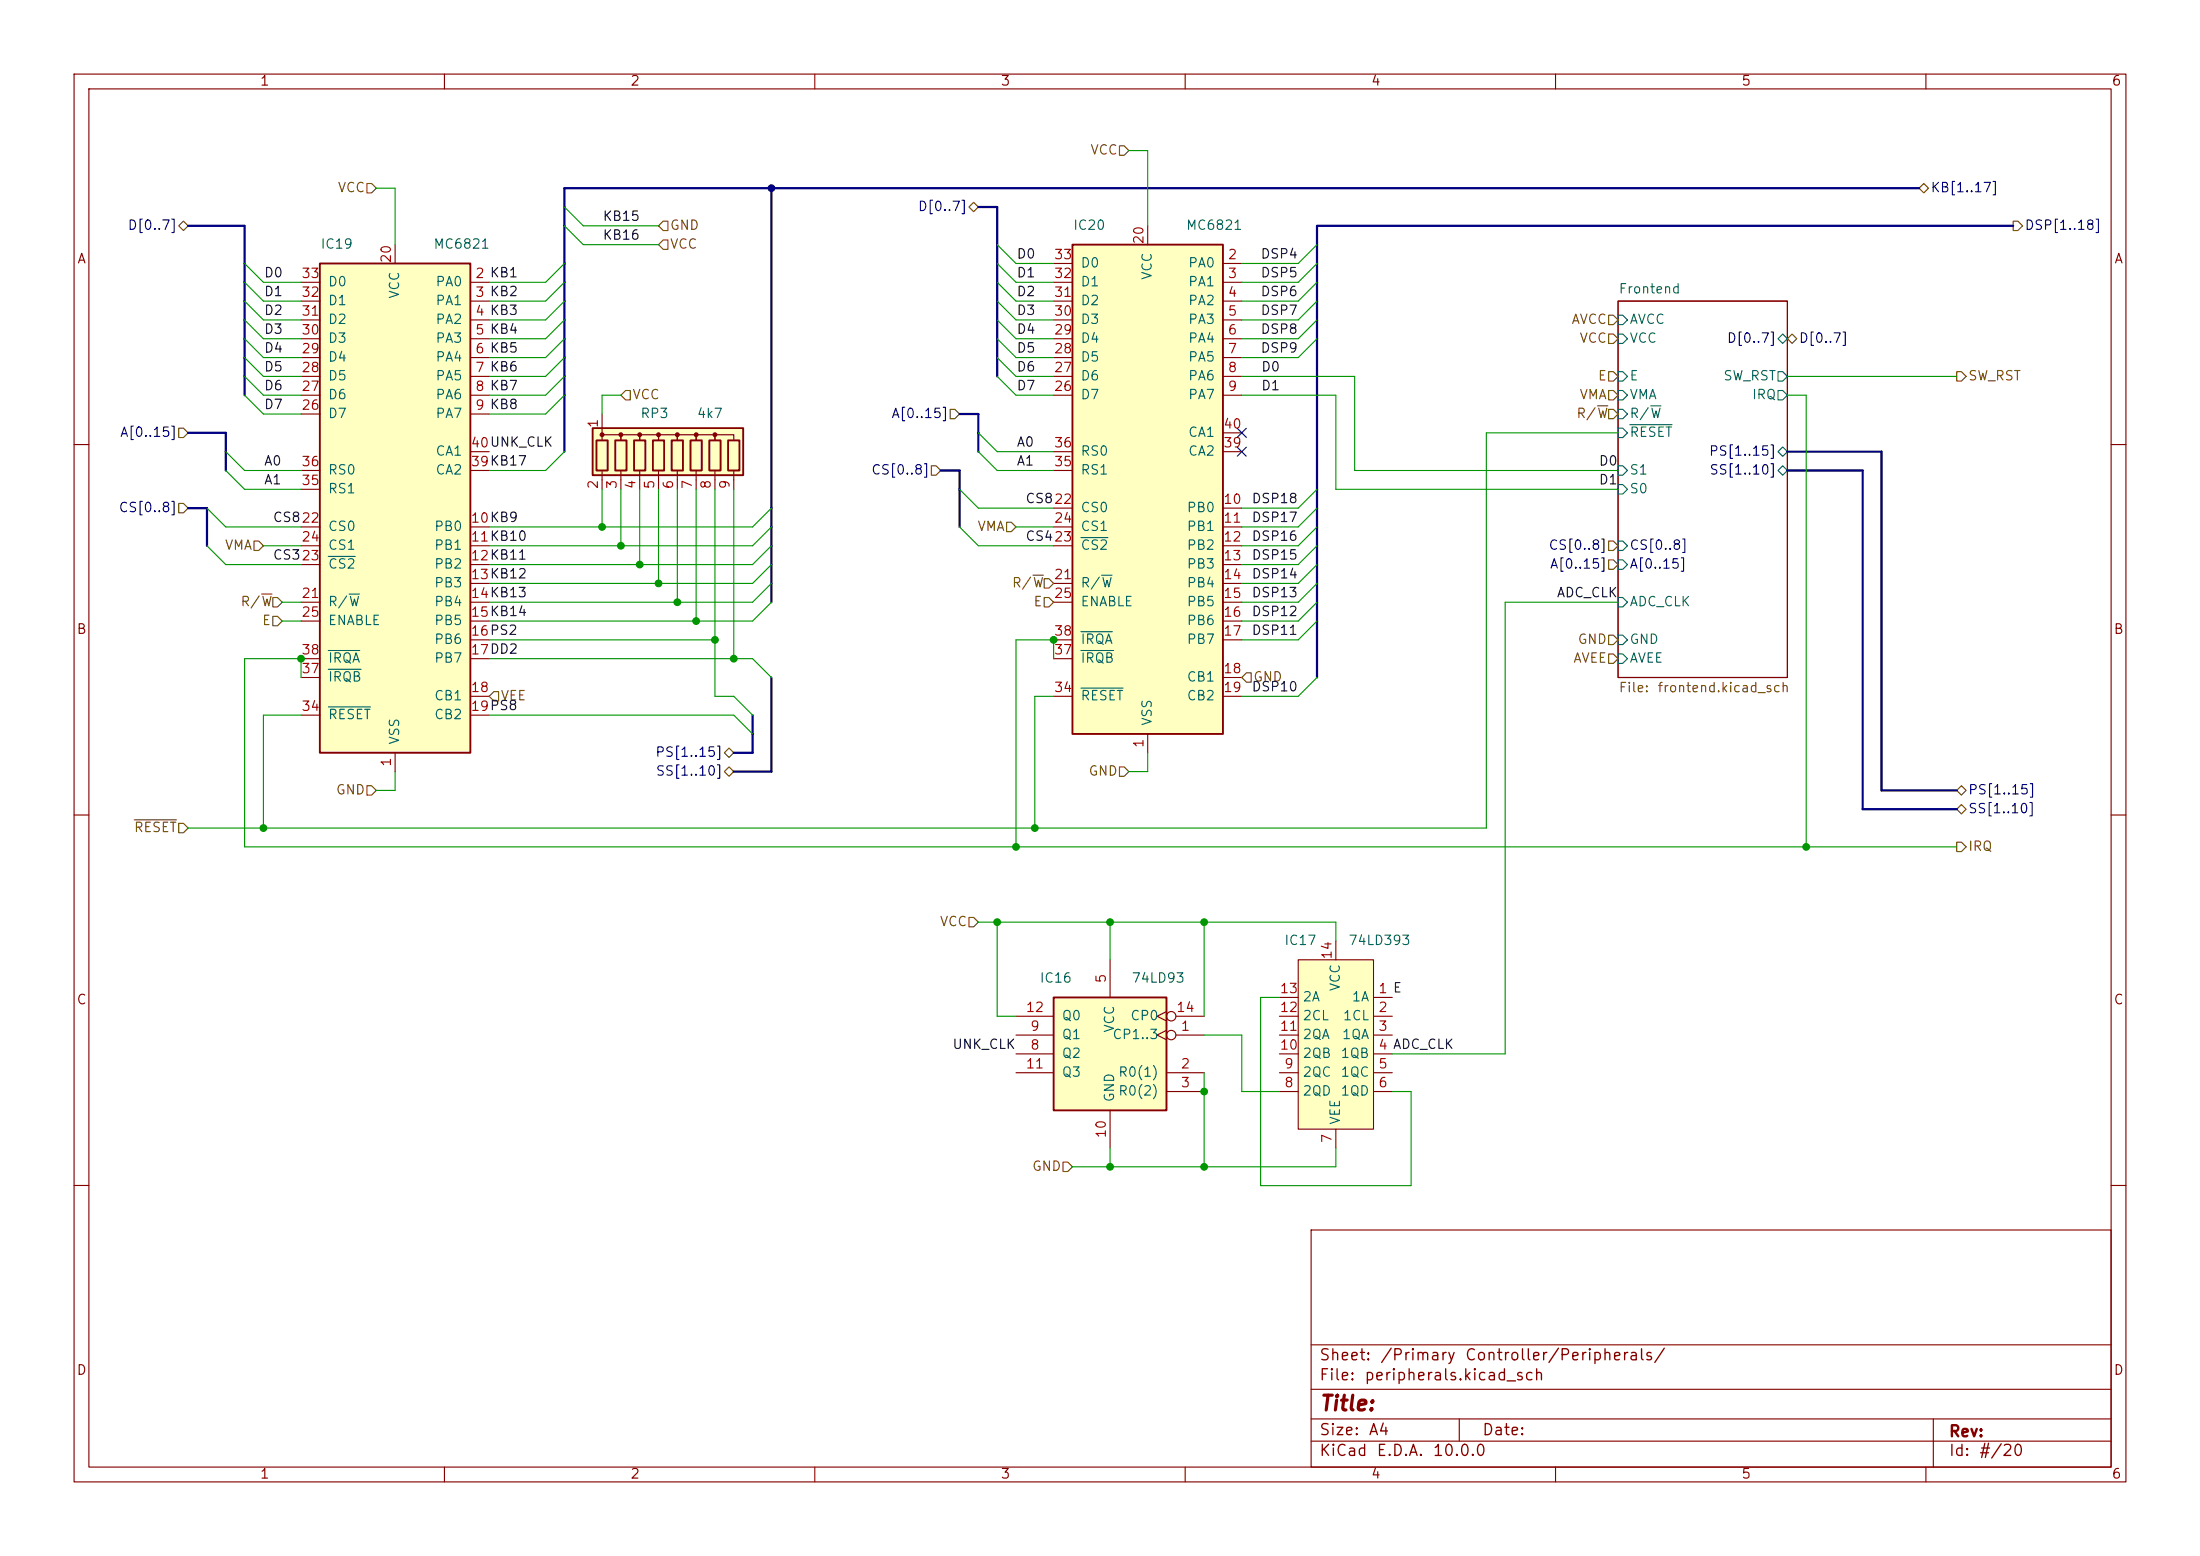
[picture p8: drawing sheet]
<svg xmlns="http://www.w3.org/2000/svg" width="297mm" height="210mm" viewBox="0 0 297 210" stroke-linecap="round" stroke-linejoin="round" font-family="sans-serif">
<g fill="none" stroke="#840000" stroke-width=".15">
<path d="M10 10h277v190h-277zM12 12h273v186h-273zM60 10v2M110 10v2M160 10v2M210 10v2M260 10v2M218.4 40.6h22.9v50.8h-22.9zM10 60h2M285 60h2M10 110h2M285 110h2"/>
<path d="M10 160h2M177 166h108v32h-108zM285 160h2M60 198v2M110 198v2M160 198v2M177 194.5h108M177 191.5h108M177 187.5h108M177 181.5h108M197 191.5v3M210 198v2"/>
<path d="M260 198v2M261 191.5v6.5"/>
</g>
<g fill="none" stroke="#006464" stroke-width=".15">
<path d="M218.4 45.1h.7l.6 .6-.6 .7h-.7zM218.4 42.5h.7l.6 .7-.6 .6h-.7zM218.4 50.2h.7l.6 .6-.6 .6h-.7zM218.4 52.7h.7l.6 .6-.6 .7h-.7zM218.4 55.2h.7l.6 .7-.6 .6h-.7zM218.4 57.8h.7l.6 .6-.6 .7h-.7zM220 57.3h5.7M222.8 54.8h1.4M240 45.7l.7-.6 .6 .6-.6 .7zM240 52.7h.7l.6 .6-.6 .7h-.7zM240 50.2h.7l.6 .6-.6 .6h-.7zM218.4 73h.7l.6 .7-.6 .6h-.7z"/>
<path d="M218.4 75.6h.7l.6 .6-.6 .6h-.7zM218.4 65.4h.7l.6 .6-.6 .7h-.7zM218.4 62.9h.7l.6 .6-.6 .6h-.7zM240 61l.7-.7 .6 .7-.6 .6zM240.7 62.9l.6 .6-.6 .6-.7-.6zM218.4 88.3h.7l.6 .6-.6 .6h-.7zM218.4 85.7h.7l.6 .7-.6 .6h-.7zM218.4 80.6h.7l.6 .7-.6 .6h-.7z"/>
</g>
<path d="M43.2 35.6h20.3v66h-20.3z" fill="#ffffc2"/>
<path d="M43.2 35.6h20.3v66h-20.3z" fill="none" stroke="#840000" stroke-width=".25"/>
<g fill="none" stroke="#840000" stroke-width=".15">
<path d="M40.6 38.1h2.6M53.3 33v2.6M63.5 38.1h2.5M40.6 40.6h2.6M40.6 43.2h2.6M40.6 45.7h2.6M40.6 48.3h2.6M40.6 50.8h2.6M40.6 53.3h2.6M40.6 55.9h2.6M63.5 40.6h2.5M63.5 43.2h2.5"/>
<path d="M63.5 45.7h2.5M63.5 48.3h2.5M63.5 50.8h2.5M63.5 53.3h2.5M63.5 55.9h2.5M40.6 71.1h2.6M40.6 73.7h2.6M40.6 76.2h2.6M40.6 66h2.6M40.6 63.5h2.6M63.5 71.1h2.5M63.5 73.7h2.5"/>
<path d="M63.5 76.2h2.5M63.5 78.7h2.5M63.5 63.5h2.5M63.5 61h2.5M40.6 81.3h2.6M40.6 83.8h2.6M40.6 88.9h2.6M40.6 96.5h2.6M40.6 91.4h2.6M63.5 81.3h2.5M63.5 83.8h2.5M63.5 86.4h2.5"/>
<path d="M63.5 88.9h2.5M63.5 94h2.5M63.5 96.5h2.5M53.3 101.6v2.5"/>
</g>
<path d="M44.3 75.1h3.7M44.3 95.4h5.7M44.3 90.3h4.4M44.3 87.8h4.3M47.1 80.2h1.4" fill="none" stroke="#006464" stroke-width=".15"/>
<path d="M80 57.8h20.3v6.3h-20.3z" fill="#ffffc2"/>
<path d="M80 57.8h20.3v6.3h-20.3zM80.5 59.4h1.5v4.1h-1.5zM83.1 59.4h1.5v4.1h-1.5zM85.6 59.4h1.5v4.1h-1.5zM88.1 59.4h1.6v4.1h-1.6zM90.7 59.4h1.5v4.1h-1.5zM93.2 59.4h1.5v4.1h-1.5zM95.8 59.4h1.5v4.1h-1.5zM98.3 59.4h1.5v4.1h-1.5z" fill="none" stroke="#840000" stroke-width=".25"/>
<g fill="#840000" stroke="#840000" stroke-width=".15">
<circle cx="81.3" cy="58.7" r=".25"/>
<circle cx="83.8" cy="58.7" r=".25"/>
<circle cx="86.4" cy="58.7" r=".25"/>
<circle cx="88.9" cy="58.7" r=".25"/>
<circle cx="91.4" cy="58.7" r=".25"/>
<circle cx="94" cy="58.7" r=".25"/>
<circle cx="96.5" cy="58.7" r=".25"/>
</g>
<path d="M81.3 59.4v-.7h2.5v.7v-.7h2.6v.7v-.7h2.5v.7v-.7h2.5v.7v-.7h2.6v.7v-.7h2.5v.7v-.7h2.6v.7M81.3 55.9v2.5M81.3 63.5v2.5M83.8 63.5v2.5M86.4 63.5v2.5M88.9 63.5v2.5M91.4 63.5v2.5M94 63.5v2.5M96.5 63.5v2.5M99.1 63.5v2.5" fill="none" stroke="#840000" stroke-width=".15"/>
<path d="M142.2 134.6h15.3v15.3h-15.3z" fill="#ffffc2"/>
<path d="M142.2 134.6h15.3v15.3h-15.3z" fill="none" stroke="#840000" stroke-width=".25"/>
<g fill="none" stroke="#840000" stroke-width=".15">
<path d="M137.2 139.7h5M137.2 137.2h5M149.9 129.5v5.1M157.5 139.1l-1.3 .6 1.3 .6M157.5 136.5l-1.3 .7 1.3 .6M158.7 139.7h3.9M158.7 137.2h3.9M137.2 144.8h5M137.2 142.2h5M149.9 149.9v5M157.5 144.8h5.1M157.5 147.3h5.1"/>
<circle cx="158.1" cy="139.7" r=".63"/>
<circle cx="158.1" cy="137.2" r=".63"/>
</g>
<path d="M175.3 129.5h10.1v22.9h-10.1z" fill="#ffffc2"/>
<g fill="none" stroke="#840000" stroke-width=".15">
<path d="M172.7 134.6h2.6M172.7 137.2h2.6M172.7 139.7h2.6M175.3 129.5h10.1v22.9h-10.1zM180.3 127v2.5M185.4 134.6h2.6M185.4 137.2h2.6M185.4 139.7h2.6M172.7 142.2h2.6M172.7 144.8h2.6M172.7 147.3h2.6M180.3 152.4v2.5"/>
<path d="M185.4 142.2h2.6M185.4 144.8h2.6M185.4 147.3h2.6"/>
</g>
<path d="M144.8 33h20.3v66.1h-20.3z" fill="#ffffc2"/>
<path d="M144.8 33h20.3v66.1h-20.3z" fill="none" stroke="#840000" stroke-width=".25"/>
<g fill="none" stroke="#840000" stroke-width=".15">
<path d="M142.2 35.6h2.6M142.2 38.1h2.6M154.9 30.5v2.5M165.1 35.6h2.5M165.1 38.1h2.5M142.2 40.6h2.6M142.2 43.2h2.6M142.2 45.7h2.6M142.2 48.3h2.6M142.2 50.8h2.6M142.2 53.3h2.6M165.1 40.6h2.5"/>
<path d="M165.1 43.2h2.5M165.1 45.7h2.5M165.1 48.3h2.5M165.1 50.8h2.5M165.1 53.3h2.5M165.1 58.4h2.5M142.2 68.6h2.6M142.2 71.1h2.6M142.2 73.7h2.6M142.2 78.7h2.6M142.2 63.5h2.6M142.2 61h2.6"/>
<path d="M165.1 68.6h2.5M165.1 71.1h2.5M165.1 73.7h2.5M165.1 76.2h2.5M165.1 78.7h2.5M165.1 61h2.5M142.2 81.3h2.6M142.2 86.4h2.6M142.2 94h2.6M142.2 88.9h2.6M154.9 99.1v2.5M165.1 81.3h2.5"/>
<path d="M165.1 83.8h2.5M165.1 86.4h2.5M165.1 91.4h2.5M165.1 94h2.5"/>
</g>
<path d="M145.9 72.6h3.7M148.7 77.6h1.4M145.9 92.9h5.7M145.9 87.8h4.4M145.9 85.3h4.3" fill="none" stroke="#006464" stroke-width=".15"/>
<g fill="none" stroke="#725600" stroke-width=".15">
<path d="M151.1 19.7h.7l.6 .6-.6 .7h-.7zM24.1 30.5l.7-.7 .6 .7-.6 .6zM49.5 24.8h.7l.6 .6-.6 .6h-.7zM88.9 33l.6-.6h.7v1.3h-.7zM88.9 30.5l.6-.7h.7v1.3h-.7zM130.8 27.9l.6-.6 .7 .6-.7 .7zM259.1 25.4l.6-.6 .6 .6-.6 .6zM271.8 29.8h.6l.6 .7-.6 .6h-.6zM24.1 57.8h.7l.6 .6-.6 .7h-.7zM84.5 52.7h.6v1.3h-.6l-.7-.7zM128.3 55.2h.6l.6 .7-.6 .6h-.6zM215.7 54.8h1.4"/>
<path d="M217.2 52.7h.6l.6 .6-.6 .7h-.6zM217.2 50.2h.6l.6 .6-.6 .6h-.6zM217.2 55.2h.6l.6 .7-.6 .6h-.6zM217.2 45.1h.6l.6 .6-.6 .7h-.6zM217.2 42.5h.6l.6 .7-.6 .6h-.6zM241.3 45.7l.6-.6 .7 .6-.7 .7zM264.2 50.2h.6l.6 .6-.6 .6h-.6zM24.1 67.9h.7l.6 .7-.6 .6h-.7zM34.3 73h.6l.7 .7-.7 .6h-.6zM125.7 62.9h.7l.6 .6-.6 .6h-.7zM135.9 70.5h.6l.7 .6-.7 .7h-.6zM139.5 77.6h1.4"/>
<path d="M141 78.1h.6l.6 .6-.6 .7h-.6zM217.2 75.6h.6l.6 .6-.6 .6h-.6zM217.2 73h.6l.6 .7-.6 .6h-.6zM35.3 80.2h1.4M36.8 80.6h.7l.6 .7-.6 .6h-.7zM36.8 83.2h.7l.6 .6-.6 .7h-.7zM66.7 93.3h.6v1.3h-.6l-.7-.6zM141 80.6h.6l.6 .7-.6 .6h-.6zM168.3 90.8h.6v1.3h-.6l-.7-.7zM217.2 85.7h.6l.6 .7-.6 .6h-.6zM217.2 88.3h.6l.6 .6-.6 .6h-.6zM18.1 110.7h5.7"/>
<path d="M24.1 111.1h.7l.6 .7-.6 .6h-.7zM49.5 106h.7l.6 .7-.6 .6h-.7zM97.8 101.6l.6-.6 .7 .6-.7 .6zM97.8 104.1l.6-.6 .7 .6-.7 .7zM151.1 103.5h.7l.6 .6-.6 .7h-.7zM264.2 106.7l.6-.7 .6 .7-.6 .6zM264.2 109.2l.6-.6 .6 .6-.6 .7zM264.2 113.7h.6l.6 .6-.6 .6h-.6zM130.8 123.8h.6l.7 .7-.7 .6h-.6zM143.5 156.8h.6l.7 .7-.7 .6h-.6z"/>
</g>
<g fill="none" stroke="#000084" stroke-width=".3">
<path d="M25.4 30.5h7.6v22.8M104.1 25.4v55.9M132.1 27.9h2.5v22.9M259.1 25.4h-182.9v35.6M271.8 30.5h-94v60.9M25.4 58.4h5.1v5.1M129.5 55.9h2.6v5.1M25.4 68.6h2.5v5.1M127 63.5h2.5v7.6M241.3 61h12.7v45.7h10.2M241.3 63.5h10.2v45.7h12.7M101.6 96.5v5.1h-2.5"/>
<path d="M104.1 91.4v12.7h-5"/>
</g>
<g fill="none" stroke="#009600" stroke-width=".15">
<path d="M33 35.6l2.6 2.5h5M33 38.1l2.6 2.5h5M50.8 25.4h2.5v7.6M76.2 35.6l-2.5 2.5h-7.7M76.2 38.1l-2.5 2.5h-7.7M76.2 30.5l2.5 2.5h10.2M76.2 27.9l2.5 2.6h10.2M134.6 35.6l2.6 2.5h5M134.6 38.1l2.6 2.5h5M134.6 33l2.6 2.6h5M152.4 20.3h2.5v10.2M177.8 35.6l-2.5 2.5h-7.7"/>
<path d="M177.8 38.1l-2.5 2.5h-7.7M177.8 33l-2.5 2.6h-7.7M33 45.7l2.6 2.6h5M33 40.6l2.6 2.6h5M33 50.8l2.6 2.5h5M33 48.3l2.6 2.5h5M33 43.2l2.6 2.5h5M33 53.3l2.6 2.6h5M76.2 45.7l-2.5 2.6h-7.7M76.2 40.6l-2.5 2.6h-7.7M76.2 50.8l-2.5 2.5h-7.7M76.2 48.3l-2.5 2.5h-7.7"/>
<path d="M76.2 43.2l-2.5 2.5h-7.7M76.2 53.3l-2.5 2.6h-7.7M83.8 53.3h-2.5v2.6M132.1 58.4l2.5 2.6h7.6M134.6 45.7l2.6 2.6h5M134.6 40.6l2.6 2.6h5M134.6 50.8l2.6 2.5h5M134.6 48.3l2.6 2.5h5M134.6 43.2l2.6 2.5h5M167.6 53.3h12.7v12.7h38.1M167.6 50.8h15.3v12.7h35.5M177.8 45.7l-2.5 2.6h-7.7"/>
<path d="M177.8 40.6l-2.5 2.6h-7.7M177.8 43.2l-2.5 2.5h-7.7M218.4 58.4h-17.7v53.4h-175.3M241.3 53.3h2.5v61M241.3 50.8h22.9M27.9 68.6l2.6 2.5h10.1M27.9 73.7l2.6 2.5h10.1M30.5 61l2.5 2.5h7.6M30.5 63.5l2.5 2.5h7.6M35.6 73.7h5M76.2 61l-2.5 2.5h-7.7M81.3 66v5.1"/>
<path d="M83.8 66v7.7M86.4 66v10.2M88.9 66v12.7M91.4 66v15.3M94 66v17.8M96.5 66v28h2.6l2.5 2.5M99.1 66v22.9M104.1 68.6l-2.5 2.5h-35.6M104.1 78.7l-2.5 2.6h-35.6M104.1 76.2l-2.5 2.5h-35.6M104.1 73.7l-2.5 2.5h-35.6M104.1 71.1l-2.5 2.6h-35.6"/>
<path d="M129.5 66l2.6 2.6h10.1M129.5 71.1l2.6 2.6h10.1M132.1 61l2.5 2.5h7.6M137.2 71.1h5M177.8 68.6l-2.5 2.5h-7.7M177.8 78.7l-2.5 2.6h-7.7M177.8 66l-2.5 2.6h-7.7M177.8 76.2l-2.5 2.5h-7.7M177.8 73.7l-2.5 2.5h-7.7M177.8 71.1l-2.5 2.6h-7.7M38.1 81.3h2.5M38.1 83.8h2.5"/>
<path d="M40.6 96.5h-5v15.3M40.6 91.4v-2.5h-7.6v25.4h231.2M66 96.5h33.1l2.5 2.6M66 88.9h35.6l2.5 2.5M66 86.4h30.5M104.1 81.3l-2.5 2.5h-35.6M142.2 94h-2.5v17.8M142.2 88.9v-2.5h-5v27.9M177.8 81.3l-2.5 2.5h-7.7M177.8 91.4l-2.5 2.6h-7.7M177.8 83.8l-2.5 2.6h-7.7M218.4 81.3h-15.2v60.9h-15.2"/>
<path d="M53.3 104.1v2.6h-2.5M154.9 101.6v2.5h-2.5M132.1 124.5h48.2v2.5M134.6 124.5v12.7h2.6M149.9 124.5v5M162.6 124.5v12.7M162.6 139.7h5v7.6h5.1M172.7 134.6h-2.5v25.4h20.3v-12.7h-2.5M149.9 154.9v2.6M162.6 144.8v12.7M180.3 154.9v2.6h-35.5"/>
</g>
<path d="M167 57.8l1.2 1.2M168.2 57.8l-1.2 1.2M167 60.4l1.2 1.2M168.2 60.4l-1.2 1.2" fill="none" stroke="#000084" stroke-width=".15"/>
<g fill="#009600" stroke="#009600" stroke-width=".14">
<circle cx="86.4" cy="76.2" r=".46"/>
<circle cx="88.9" cy="78.7" r=".46"/>
<circle cx="96.5" cy="86.4" r=".46"/>
<circle cx="99.1" cy="88.9" r=".46"/>
<circle cx="137.2" cy="114.3" r=".46"/>
<circle cx="139.7" cy="111.8" r=".46"/>
<circle cx="83.8" cy="73.7" r=".46"/>
<circle cx="81.3" cy="71.1" r=".46"/>
<circle cx="91.4" cy="81.3" r=".46"/>
<circle cx="94" cy="83.8" r=".46"/>
<circle cx="35.6" cy="111.8" r=".46"/>
<circle cx="40.6" cy="88.9" r=".46"/>
<circle cx="162.6" cy="124.5" r=".46"/>
<circle cx="243.8" cy="114.3" r=".46"/>
<circle cx="149.9" cy="124.5" r=".46"/>
<circle cx="134.6" cy="124.5" r=".46"/>
<circle cx="162.6" cy="147.3" r=".46"/>
<circle cx="149.9" cy="157.5" r=".46"/>
<circle cx="162.6" cy="157.5" r=".46"/>
<circle cx="142.2" cy="86.4" r=".46"/>
</g>
<circle cx="104.1" cy="25.4" r=".46" fill="#000084" stroke="#000084" stroke-width=".14"/>
<text font-size="2" fill="#840000" x="178" y="190.9">Title:</text>
<g font-size="1.5" fill="#840000">
<text x="178" y="184">Sheet:</text>
<text x="186.2" y="184">/Primary</text>
<text x="197.7" y="184">Controller/Peripherals/</text>
<text x="178" y="186.7">File:</text>
<text x="184.1" y="186.7">peripherals.kicad_sch</text>
<text x="178" y="196.9">KiCad</text>
<text x="178" y="194.1">Size:</text>
<text x="184.7" y="194.1">A4</text>
<text x="185.7" y="196.9">E.D.A.</text>
<text x="193.3" y="196.9">10.0.0</text>
<text x="200" y="194.1">Date:</text>
<text x="263" y="194.3">Rev:</text>
<text x="263" y="196.9">Id:</text>
<text x="267.1" y="196.9">#/20</text>
</g>
<g font-size="1.3" fill="#840000">
<text x="35" y="11.9">1</text>
<text x="85" y="11.9">2</text>
<text x="135" y="11.9">3</text>
<text x="185" y="11.9">4</text>
<text x="235" y="11.9">5</text>
<text x="285" y="11.9">6</text>
<text x="10.3" y="35.9">A</text>
<text x="285.3" y="35.9">A</text>
<text x="10.3" y="85.9">B</text>
<text x="285.3" y="85.9">B</text>
<text x="10.3" y="135.9">C</text>
<text x="285.3" y="135.9">C</text>
<text x="10.3" y="185.9">D</text>
<text x="285.3" y="185.9">D</text>
<text x="35" y="199.9">1</text>
<text x="85" y="199.9">2</text>
<text x="135" y="199.9">3</text>
<text x="185" y="199.9">4</text>
<text x="235" y="199.9">5</text>
<text x="285" y="199.9">6</text>
</g>
<g font-size="1.3" fill="#725600">
<text x="147.1" y="21.2">VCC</text>
<text x="45.5" y="26.3">VCC</text>
<text x="90.4" y="33.9">VCC</text>
<text x="90.4" y="31.3">GND</text>
<text x="212.1" y="44">AVCC</text>
<text x="213.1" y="46.6">VCC</text>
<text x="215.6" y="51.7">E</text>
<text x="265.6" y="51.7">SW_RST</text>
<text x="85.3" y="54.2">VCC</text>
<text x="212.7" y="56.7">R/W</text>
<text x="213.1" y="54.2">VMA</text>
<text x="131.9" y="72">VMA</text>
<text x="30.3" y="74.5">VMA</text>
<text x="32.4" y="82.1">R/W</text>
<text x="136.5" y="79.6">R/W</text>
<text x="139.4" y="82.1">E</text>
<text x="35.3" y="84.7">E</text>
<text x="212.3" y="89.8">AVEE</text>
<text x="212.9" y="87.2">GND</text>
<text x="67.5" y="94.8">VEE</text>
<text x="169.1" y="92.3">GND</text>
<text x="218.4" y="93.8">File:</text>
<text x="223.7" y="93.8">frontend.kicad_sch</text>
<text x="45.3" y="107.5">GND</text>
<text x="146.9" y="105">GND</text>
<text x="18" y="112.6">RESET</text>
<text x="265.6" y="115.2">IRQ</text>
<text x="126.8" y="125.3">VCC</text>
<text x="139.2" y="158.3">GND</text>
</g>
<g font-size="1.3" fill="#000084">
<text x="123.8" y="28.8">D[0..7]</text>
<text x="260.5" y="26.3">KB[1..17]</text>
<text x="17.1" y="31.3">D[0..7]</text>
<text x="273.2" y="31.3">DSP[1..18]</text>
<text x="233" y="46.6">D[0..7]</text>
<text x="242.8" y="46.6">D[0..7]</text>
<text x="16.1" y="59.3">A[0..15]</text>
<text x="120.3" y="56.7">A[0..15]</text>
<text x="117.5" y="64.4">CS[0..8]</text>
<text x="230.6" y="61.8">PS[1..15]</text>
<text x="230.7" y="64.4">SS[1..10]</text>
<text x="15.9" y="69.4">CS[0..8]</text>
<text x="209" y="74.5">CS[0..8]</text>
<text x="209.2" y="77.1">A[0..15]</text>
<text x="219.9" y="74.5">CS[0..8]</text>
<text x="219.9" y="77.1">A[0..15]</text>
<text x="88.4" y="102.5">PS[1..15]</text>
<text x="88.4" y="105">SS[1..10]</text>
<text x="265.6" y="107.5">PS[1..15]</text>
<text x="265.6" y="110.1">SS[1..10]</text>
</g>
<g font-size="1.3" fill="#006464">
<text x="43.2" y="33.9">IC19</text>
<text x="58.4" y="33.9">MC6821</text>
<text x="144.8" y="31.3">IC20</text>
<text x="160" y="31.3">MC6821</text>
<text x="44.2" y="41.5">D1</text>
<text x="44.2" y="39">D0</text>
<text x="54.2" y="40.4" transform="rotate(-90 54.2 40.4)">VCC</text>
<text x="58.7" y="39">PA0</text>
<text x="58.7" y="41.5">PA1</text>
<text x="145.8" y="41.5">D2</text>
<text x="145.8" y="39">D1</text>
<text x="145.8" y="36.4">D0</text>
<text x="155.8" y="37.9" transform="rotate(-90 155.8 37.9)">VCC</text>
<text x="160.3" y="36.4">PA0</text>
<text x="160.3" y="39">PA1</text>
<text x="160.3" y="41.5">PA2</text>
<text x="218.4" y="39.9">Frontend</text>
<text x="44.2" y="46.6">D3</text>
<text x="44.2" y="44">D2</text>
<text x="58.7" y="44">PA2</text>
<text x="58.7" y="46.6">PA3</text>
<text x="145.8" y="46.6">D4</text>
<text x="145.8" y="44">D3</text>
<text x="160.3" y="44">PA3</text>
<text x="160.3" y="46.6">PA4</text>
<text x="219.9" y="46.6">VCC</text>
<text x="219.9" y="44">AVCC</text>
<text x="44.2" y="51.7">D5</text>
<text x="44.2" y="49.1">D4</text>
<text x="58.7" y="49.1">PA4</text>
<text x="58.7" y="51.7">PA5</text>
<text x="145.8" y="51.7">D6</text>
<text x="145.8" y="49.1">D5</text>
<text x="160.3" y="49.1">PA5</text>
<text x="160.3" y="51.7">PA6</text>
<text x="219.9" y="51.7">E</text>
<text x="232.6" y="51.7">SW_RST</text>
<text x="44.2" y="56.7">D7</text>
<text x="44.2" y="54.2">D6</text>
<text x="58.7" y="54.2">PA6</text>
<text x="58.7" y="56.7">PA7</text>
<text x="86.4" y="56.7">RP3</text>
<text x="94" y="56.7">4k7</text>
<text x="145.8" y="54.2">D7</text>
<text x="160.3" y="54.2">PA7</text>
<text x="160.3" y="59.3">CA1</text>
<text x="219.9" y="54.2">VMA</text>
<text x="219.9" y="56.7">R/W</text>
<text x="219.9" y="59.3">RESET</text>
<text x="236.4" y="54.2">IRQ</text>
<text x="44.2" y="64.4">RS0</text>
<text x="58.7" y="64.4">CA2</text>
<text x="58.7" y="61.8">CA1</text>
<text x="145.8" y="64.4">RS1</text>
<text x="145.8" y="61.8">RS0</text>
<text x="160.3" y="61.8">CA2</text>
<text x="219.9" y="64.4">S1</text>
<text x="44.2" y="72">CS0</text>
<text x="44.2" y="66.9">RS1</text>
<text x="58.5" y="72">PB0</text>
<text x="145.8" y="69.4">CS0</text>
<text x="145.8" y="72">CS1</text>
<text x="160.1" y="69.4">PB0</text>
<text x="160.1" y="72">PB1</text>
<text x="219.9" y="66.9">S0</text>
<text x="44.2" y="77.1">CS2</text>
<text x="44.2" y="74.5">CS1</text>
<text x="58.5" y="74.5">PB1</text>
<text x="58.5" y="77.1">PB2</text>
<text x="145.8" y="74.5">CS2</text>
<text x="160.1" y="74.5">PB2</text>
<text x="160.1" y="77.1">PB3</text>
<text x="44.2" y="82.1">R/W</text>
<text x="58.5" y="79.6">PB3</text>
<text x="58.5" y="82.1">PB4</text>
<text x="145.8" y="79.6">R/W</text>
<text x="145.8" y="82.1">ENABLE</text>
<text x="160.1" y="79.6">PB4</text>
<text x="160.1" y="82.1">PB5</text>
<text x="219.9" y="82.1">ADC_CLK</text>
<text x="44.2" y="84.7">ENABLE</text>
<text x="44.2" y="89.8">IRQA</text>
<text x="58.5" y="84.7">PB5</text>
<text x="58.5" y="87.2">PB6</text>
<text x="58.5" y="89.8">PB7</text>
<text x="145.8" y="89.8">IRQB</text>
<text x="145.8" y="87.2">IRQA</text>
<text x="160.1" y="84.7">PB6</text>
<text x="160.1" y="87.2">PB7</text>
<text x="219.9" y="89.8">AVEE</text>
<text x="219.9" y="87.2">GND</text>
<text x="44.2" y="92.3">IRQB</text>
<text x="58.5" y="94.8">CB1</text>
<text x="145.8" y="94.8">RESET</text>
<text x="160.1" y="92.3">CB1</text>
<text x="160.1" y="94.8">CB2</text>
<text x="44.2" y="97.4">RESET</text>
<text x="54.2" y="100.6" transform="rotate(-90 54.2 100.6)">VSS</text>
<text x="58.5" y="97.4">CB2</text>
<text x="155.8" y="98" transform="rotate(-90 155.8 98)">VSS</text>
<text x="173.3" y="127.9">IC17</text>
<text x="181.9" y="127.9">74LD393</text>
<text x="140.3" y="132.9">IC16</text>
<text x="152.7" y="132.9">74LD93</text>
<text x="175.8" y="135.5">2A</text>
<text x="181.2" y="133.9" transform="rotate(-90 181.2 133.9)">VCC</text>
<text x="182.4" y="135.5">1A</text>
<text x="143.3" y="143.1">Q2</text>
<text x="143.3" y="140.6">Q1</text>
<text x="143.3" y="138">Q0</text>
<text x="150.1" y="140.6">CP1..3</text>
<text x="150.7" y="139.5" transform="rotate(-90 150.7 139.5)">VCC</text>
<text x="152.5" y="138">CP0</text>
<text x="175.8" y="143.1">2QB</text>
<text x="175.8" y="140.6">2QA</text>
<text x="175.8" y="138">2CL</text>
<text x="180.9" y="143.1">1QB</text>
<text x="181.1" y="140.6">1QA</text>
<text x="181.2" y="138">1CL</text>
<text x="143.3" y="145.6">Q3</text>
<text x="150.7" y="148.8" transform="rotate(-90 150.7 148.8)">GND</text>
<text x="150.9" y="145.6">R0(1)</text>
<text x="150.9" y="148.2">R0(2)</text>
<text x="175.8" y="148.2">2QD</text>
<text x="175.8" y="145.6">2QC</text>
<text x="180.9" y="145.6">1QC</text>
<text x="180.9" y="148.2">1QD</text>
<text x="181.2" y="151.9" transform="rotate(-90 181.2 151.9)">VEE</text>
</g>
<g font-size="1.3" fill="#a90000">
<text x="53.1" y="35.6" transform="rotate(-90 53.1 35.6)">20</text>
<text x="142.2" y="35.3">33</text>
<text x="154.7" y="33.1" transform="rotate(-90 154.7 33.1)">20</text>
<text x="165.7" y="35.3">2</text>
<text x="40.6" y="40.4">32</text>
<text x="40.6" y="37.8">33</text>
<text x="64.1" y="37.8">2 KB1</text>
<text x="64.1" y="40.4">3 KB2</text>
<text x="142.2" y="40.4">31</text>
<text x="142.2" y="37.8">32</text>
<text x="165.7" y="37.8">3</text>
<text x="165.7" y="40.4">4</text>
<text x="40.6" y="45.5">30</text>
<text x="40.6" y="42.9">31</text>
<text x="64.1" y="42.9">4 KB3</text>
<text x="64.1" y="45.5">5 KB4</text>
<text x="142.2" y="45.5">29</text>
<text x="142.2" y="42.9">30</text>
<text x="165.7" y="42.9">5</text>
<text x="165.7" y="45.5">6</text>
<text x="40.6" y="53.1">27</text>
<text x="40.6" y="50.5">28</text>
<text x="40.6" y="48">29</text>
<text x="64.1" y="48">6 KB5</text>
<text x="64.1" y="50.5">7 KB6</text>
<text x="64.1" y="53.1">8 KB7</text>
<text x="142.2" y="53.1">26</text>
<text x="142.2" y="50.5">27</text>
<text x="142.2" y="48">28</text>
<text x="165.7" y="48">7</text>
<text x="165.7" y="50.5">8</text>
<text x="165.7" y="53.1">9</text>
<text x="40.6" y="55.6">26</text>
<text x="64.1" y="55.6">9 KB8</text>
<text x="81" y="57.9" transform="rotate(-90 81 57.9)">1</text>
<text x="165.1" y="58.2">40</text>
<text x="40.6" y="65.8">35</text>
<text x="40.6" y="63.2">36</text>
<text x="63.5" y="63.2">39KB17</text>
<text x="63.5" y="60.7">40UNK_CLK</text>
<text x="142.2" y="63.2">35</text>
<text x="142.2" y="60.7">36</text>
<text x="165.1" y="60.7">39</text>
<text x="63.5" y="70.9">10KB9</text>
<text x="81" y="66.1" transform="rotate(-90 81 66.1)">2</text>
<text x="83.6" y="66.1" transform="rotate(-90 83.6 66.1)">3</text>
<text x="86.1" y="66.1" transform="rotate(-90 86.1 66.1)">4</text>
<text x="88.6" y="66.1" transform="rotate(-90 88.6 66.1)">5</text>
<text x="91.2" y="66.1" transform="rotate(-90 91.2 66.1)">6</text>
<text x="93.7" y="66.1" transform="rotate(-90 93.7 66.1)">7</text>
<text x="96.3" y="66.1" transform="rotate(-90 96.3 66.1)">8</text>
<text x="98.8" y="66.1" transform="rotate(-90 98.8 66.1)">9</text>
<text x="142.2" y="70.9">24</text>
<text x="165.1" y="68.3">10</text>
<text x="165.1" y="70.9">11</text>
<text x="40.6" y="73.4">24</text>
<text x="63.5" y="73.4">11KB10</text>
<text x="63.5" y="75.9">12KB11</text>
<text x="165.1" y="73.4">12</text>
<text x="165.1" y="75.9">13</text>
<text x="40.6" y="81">21</text>
<text x="40.6" y="83.6">25</text>
<text x="63.5" y="78.5">13KB12</text>
<text x="63.5" y="81">14KB13</text>
<text x="63.5" y="83.6">15KB14</text>
<text x="142.2" y="78.5">21</text>
<text x="142.2" y="81">25</text>
<text x="165.1" y="78.5">14</text>
<text x="165.1" y="81">15</text>
<text x="165.1" y="83.6">16</text>
<text x="40.6" y="88.6">38</text>
<text x="63.5" y="86.1">16PS2</text>
<text x="63.5" y="88.6">17DD2</text>
<text x="142.2" y="88.6">37</text>
<text x="142.2" y="86.1">38</text>
<text x="165.1" y="86.1">17</text>
<text x="40.6" y="91.2">37</text>
<text x="63.5" y="93.7">18</text>
<text x="142.2" y="93.7">34</text>
<text x="165.1" y="91.2">18</text>
<text x="165.1" y="93.7">19</text>
<text x="40.6" y="96.3">34</text>
<text x="63.5" y="96.3">19PS8</text>
<text x="154.7" y="101" transform="rotate(-90 154.7 101)">1</text>
<text x="53.1" y="103.6" transform="rotate(-90 53.1 103.6)">1</text>
<text x="180.1" y="129.6" transform="rotate(-90 180.1 129.6)">14</text>
<text x="138.4" y="136.9">12</text>
<text x="149.6" y="132.8" transform="rotate(-90 149.6 132.8)">5</text>
<text x="158.7" y="136.9">14</text>
<text x="172.7" y="136.9">12</text>
<text x="172.7" y="134.4">13</text>
<text x="186" y="134.4">1 E</text>
<text x="186" y="136.9">2</text>
<text x="139" y="142">8</text>
<text x="139" y="139.4">9</text>
<text x="159.3" y="139.4">1</text>
<text x="172.7" y="142">10</text>
<text x="172.7" y="139.4">11</text>
<text x="186" y="139.4">3</text>
<text x="186" y="142">4 ADC_CLK</text>
<text x="138.4" y="144.5">11</text>
<text x="159.3" y="144.5">2</text>
<text x="159.3" y="147.1">3</text>
<text x="173.3" y="147.1">8</text>
<text x="173.3" y="144.5">9</text>
<text x="186" y="144.5">5</text>
<text x="186" y="147.1">6</text>
<text x="149.6" y="153.7" transform="rotate(-90 149.6 153.7)">10</text>
<text x="180.1" y="154.4" transform="rotate(-90 180.1 154.4)">7</text>
</g>
<g font-size="1.3" fill="#0f0f0f">
<text x="81.3" y="30.1">KB15</text>
<text x="81.3" y="32.7">KB16</text>
<text x="137.2" y="35.2">D0</text>
<text x="170.1" y="35.2">DSP4</text>
<text x="35.6" y="40.3">D1</text>
<text x="35.6" y="37.8">D0</text>
<text x="137.2" y="37.8">D1</text>
<text x="137.2" y="40.3">D2</text>
<text x="170.1" y="40.3">DSP6</text>
<text x="170.1" y="37.8">DSP5</text>
<text x="35.6" y="42.8">D2</text>
<text x="35.6" y="47.9">D4</text>
<text x="35.6" y="45.4">D3</text>
<text x="137.2" y="42.8">D3</text>
<text x="137.2" y="47.9">D5</text>
<text x="137.2" y="45.4">D4</text>
<text x="170.1" y="47.9">DSP9</text>
<text x="170.1" y="42.8">DSP7</text>
<text x="170.1" y="45.4">DSP8</text>
<text x="35.6" y="50.5">D5</text>
<text x="35.6" y="53">D6</text>
<text x="137.2" y="53">D7</text>
<text x="137.2" y="50.5">D6</text>
<text x="170.2" y="53">D1</text>
<text x="170.2" y="50.5">D0</text>
<text x="35.6" y="55.5">D7</text>
<text x="35.6" y="63.2">A0</text>
<text x="35.6" y="65.7">A1</text>
<text x="137.2" y="63.2">A1</text>
<text x="137.2" y="60.6">A0</text>
<text x="215.8" y="65.7">D1</text>
<text x="215.8" y="63.2">D0</text>
<text x="36.7" y="70.8">CS822</text>
<text x="138.3" y="68.2">CS822</text>
<text x="168.9" y="70.8">DSP17</text>
<text x="168.9" y="68.2">DSP18</text>
<text x="36.7" y="75.9">CS323</text>
<text x="138.3" y="73.3">CS423</text>
<text x="168.9" y="73.3">DSP16</text>
<text x="168.9" y="75.9">DSP15</text>
<text x="168.9" y="83.5">DSP12</text>
<text x="168.9" y="80.9">DSP13</text>
<text x="168.9" y="78.4">DSP14</text>
<text x="210.1" y="80.9">ADC_CLK</text>
<text x="168.9" y="86">DSP11</text>
<text x="168.9" y="93.6">DSP10</text>
<text x="128.5" y="141.9">UNK_CLK</text>
</g>
</svg>
